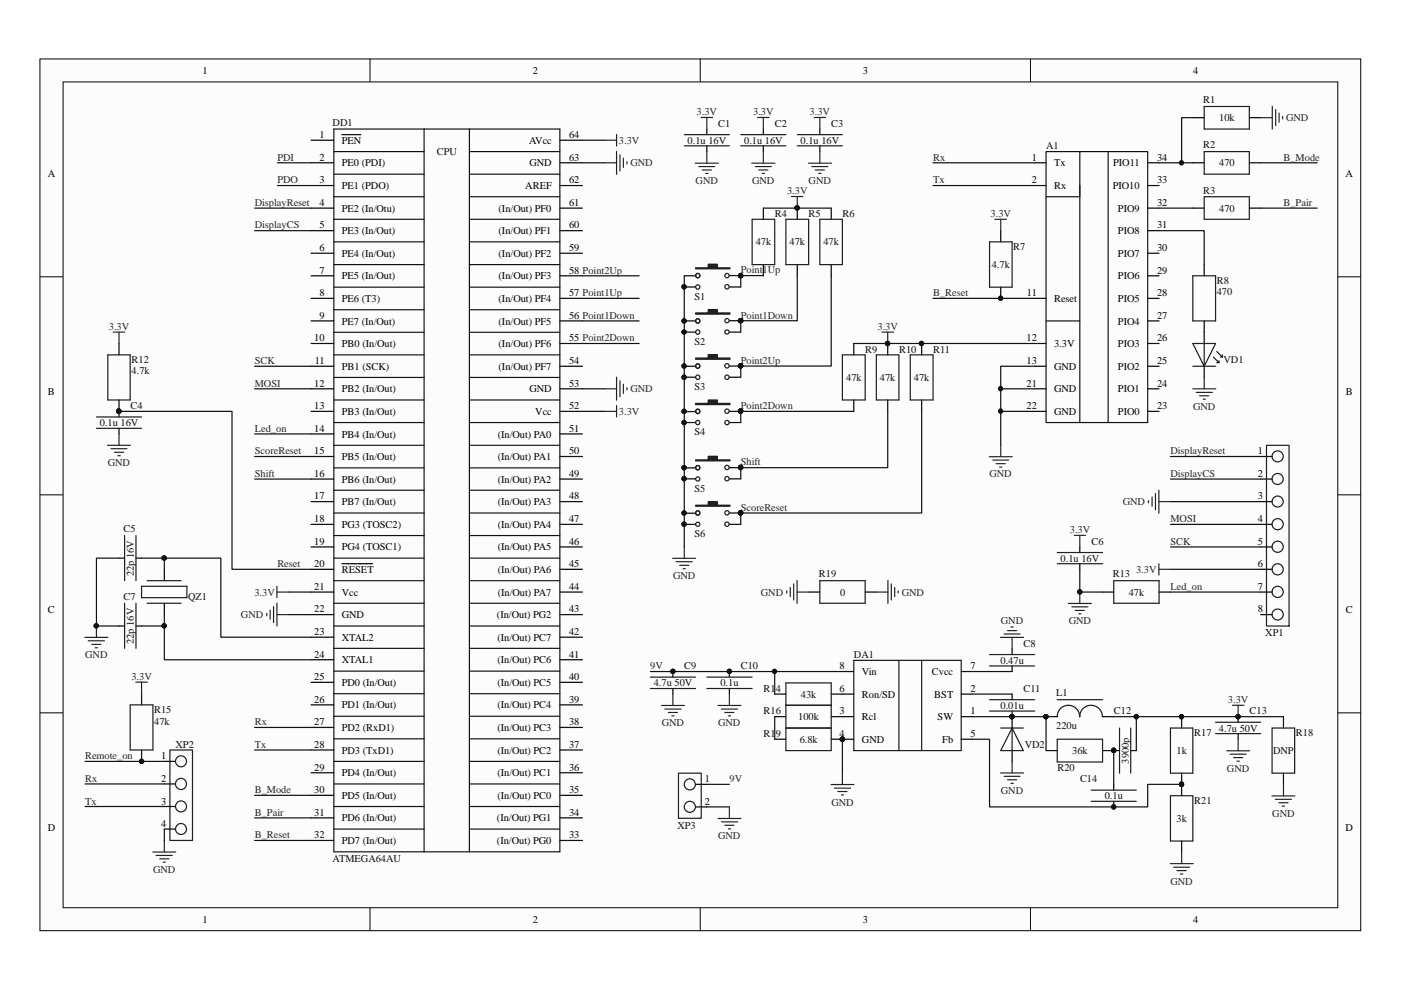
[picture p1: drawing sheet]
<svg xmlns="http://www.w3.org/2000/svg" width="297mm" height="210mm" viewBox="0 0 297 210" stroke-linecap="round" stroke-linejoin="round" font-family="sans-serif">
<path d="M8.5 12.5h280v184.8h-280z" fill="#fcfcfc"/>
<path d="M8.5 12.5h280v184.8h-280z" fill="none" stroke="#000" stroke-width=".21"/>
<path d="M13.4 17.4h270.2v175.1h-270.2z" fill="#fcfcfc"/>
<g fill="none" stroke="#000" stroke-width=".21">
<path d="M13.4 17.4h270.2v175.1h-270.2zM78.4 12.5v4.8M148.5 12.5v4.8M218.5 12.5v4.8M8.5 58.7h4.8M283.6 58.7h4.9M8.5 104.9h4.8M283.6 104.9h4.9M8.5 151.1h4.8M283.6 151.1h4.9M78.4 192.5v4.9M148.5 192.5v4.9"/>
<path d="M218.5 192.5v4.9"/>
</g>
<g fill="none" stroke="#000" stroke-width=".25">
<path d="M66 34.5h4.8M66 39.3h4.8M66 29.7h4.8M72.5 28.5h4M118.7 34.5h4.8M118.7 39.3h4.8M118.7 29.7h4.8M149.9 27.4v1.1M149.9 30.9v1.2M161.8 27.4v1.1M161.8 30.9v1.2M173.8 27.4v1.1"/>
<path d="M173.8 30.9v1.2M219.4 34.5h2.4M219.4 39.3h2.4M243.3 34.5h2.4M243.3 39.3h2.4M252.9 34.5h2.4M252.9 24.9h2.4M264.9 34.5h2.4M264.9 24.9h2.4M66 48.9h4.8M66 58.5h4.8M66 44.1h4.8"/>
<path d="M66 53.7h4.8M118.7 48.9h4.8M118.7 58.5h4.8M118.7 44.1h4.8M118.7 53.7h4.8M145.1 58.5h2.4M154.6 58.4h2.5M161.8 44.1v2.4M161.8 56.1v2.4M169 44.1v2.4M169 56.1v2.4M176.2 44.1v2.4"/>
<path d="M176.2 56.1v2.4M212.2 48.9v2.4M243.3 48.9h2.4M243.3 58.5h2.4M243.3 44.1h2.4M243.3 53.7h2.4M252.9 44.1h2.4M255.3 56.1v2.4M264.9 44.1h2.4M25.2 72.8v2.4M66 77.7h4.8M66 63.3h4.8"/>
<path d="M66 72.8h4.8M66 68h4.8M118.7 77.7h4.8M118.7 63.3h4.8M118.7 72.8h4.8M118.7 68h4.8M145.1 77.7h2.4M145.1 68h2.4M145.1 60.8h2.4M145.1 70.4h2.4M145.1 80h2.4M154.6 60.8h2.5"/>
<path d="M154.6 68h2.5M154.6 70.4h2.5M154.6 77.6h2.5M154.6 80h2.5M181 72.8v2.4M188.2 72.8v2.4M195.4 72.8v2.4M212.2 60.9v2.4M219.4 77.7h2.4M219.4 63.3h2.4M219.4 72.8h2.4M243.3 77.7h2.4"/>
<path d="M243.3 63.3h2.4M243.3 72.8h2.4M243.3 68h2.4M255.3 68v4.8M255.3 77.7v2.3M25.2 84.8v3.6M25.2 90.8v1.2M66 92h4.8M66 96.8h4.8M66 87.2h4.8M66 82.4h4.8M118.7 92h4.8"/>
<path d="M118.7 96.8h4.8M118.7 87.2h4.8M118.7 82.4h4.8M145.1 87.3h2.4M145.1 89.6h2.4M145.1 99.2h2.4M154.6 87.2h2.5M154.6 89.6h2.5M154.6 99.2h2.5M181 84.8v2.4M188.2 84.8v2.4M195.4 84.8v2.4"/>
<path d="M219.4 87.2h2.4M219.4 82.4h2.4M243.3 87.2h2.4M243.3 82.4h2.4M267.3 96.8h2.4M25.2 118.3h1.2M28.8 118.3h1.2M66 116h4.8M66 106.4h4.8M66 101.6h4.8M66 111.2h4.8M72.5 119.5h6.5"/>
<path d="M118.7 116h4.8M118.7 106.4h4.8M118.7 101.6h4.8M118.7 111.2h4.8M145.1 111.2h2.4M145.1 101.5h2.4M145.1 108.8h2.4M154.6 111.2h2.5M154.6 101.5h2.5M154.6 108.8h2.5M228.9 116v1.2M228.9 119.5v1.2"/>
<path d="M267.3 116h2.4M267.3 106.4h2.4M267.3 101.6h2.4M267.3 111.2h2.4M25.2 132.7h1.2M28.8 132.7h1.2M34.8 120.7v2.4M34.8 127.9v2.4M66 135.1h4.8M66 130.3h4.8M66 120.7h4.8M66 125.5h4.8"/>
<path d="M66 139.9h4.8M118.7 135.1h4.8M118.7 130.3h4.8M118.7 120.7h4.8M118.7 125.5h4.8M118.7 139.9h4.8M171.4 125.5h2.4M183.4 125.5h2.4M214.6 137.6v1.2M233.8 125.5h2.3M245.7 125.5h2.5M267.3 130.3h2.4"/>
<path d="M267.3 120.7h2.4M267.3 125.5h2.4M30 147.1v2.4M30 159v2.4M66 159h4.8M66 149.5h4.8M66 144.7h4.8M66 154.2h4.8M118.7 159h4.8M118.7 149.5h4.8M118.7 144.7h4.8M118.7 154.2h4.8"/>
<path d="M142.7 142.4v1.2M142.7 146v1.2M154.6 142.4v1.2M154.6 146v1.2M164.3 151.9h2.3M164.3 156.7h2.3M164.3 147.2h2.3M176.2 151.9h4.8M176.2 156.7h4.8M176.2 147.2h4.8M178.6 142.4h2.4M203.8 151.9h2.4"/>
<path d="M203.8 156.7h2.4M203.8 142.4h2.4M203.8 147.2h2.4M214.6 141.2v1.2M214.6 147.2v1.2M214.6 150.8v3.6M214.6 159v2.4M221.8 151.9h2.4M221.8 159.1h2.4M233.8 151.9h2.3M233.8 159.1h3.6M239.7 159.1h1.2"/>
<path d="M250.5 151.9v2.5M262.5 151.9v1.2M262.5 155.5v1.2M272.1 151.9v2.5M34.8 161.4h2.4M34.8 166.2h2.4M34.8 171h2.4M34.8 175.8h2.4M66 178.2h4.8M66 173.4h4.8M66 163.8h4.8M66 168.6h4.8"/>
<path d="M118.7 178.2h4.8M118.7 173.4h4.8M118.7 163.8h4.8M118.7 168.6h4.8M147.5 166.3h2.4M147.5 171.1h2.4M236.1 166.3v1.2M236.1 169.9v1.2M250.5 163.9v4.8M250.5 178.3v2.4M272.1 163.9v2.4"/>
</g>
<g fill="none" stroke="#151515" stroke-width=".25">
<path d="M70.8 27.4h47.9v153.2h-47.9zM70.8 36.9h19.1M70.8 32.1h19.1M89.9 27.4v153.2M99.5 27.4v153.2M99.5 36.9h19.2M99.5 32.1h19.2M221.8 32.1h21.5v57.5h-21.5zM228.9 32.1v9.6h-7.1M228.9 39.3v50.3M234.9 32.1v57.5M70.8 56.1h19.1"/>
<path d="M70.8 46.5h19.1M70.8 41.7h19.1M70.8 51.3h19.1M99.5 56.1h19.2M99.5 46.5h19.2M99.5 41.7h19.2M99.5 51.3h19.2M70.8 75.2h19.1M70.8 70.5h19.1M70.8 65.7h19.1M70.8 60.9h19.1M99.5 75.2h19.2"/>
<path d="M99.5 70.5h19.2M99.5 65.7h19.2M99.5 60.9h19.2M221.8 68h7.1M70.8 99.2h19.1M70.8 94.4h19.1M70.8 89.6h19.1M70.8 84.8h19.1M70.8 80h19.1M99.5 99.2h19.2M99.5 94.4h19.2M99.5 89.6h19.2"/>
<path d="M99.5 84.8h19.2M99.5 80h19.2M70.8 118.3h19.1M70.8 113.6h19.1M70.8 103.9h19.1M70.8 108.8h19.1M99.5 118.3h19.2M99.5 113.6h19.2M99.5 103.9h19.2M99.5 108.8h19.2M70.8 132.7h19.1M70.8 137.5h19.1"/>
<path d="M70.8 127.9h19.1M70.8 123.1h19.1M99.5 132.7h19.2M99.5 137.5h19.2M99.5 127.9h19.2M99.5 123.1h19.2M70.8 156.6h19.1M70.8 147.1h19.1M70.8 151.9h19.1M70.8 142.3h19.1M99.5 156.6h19.2M99.5 147.1h19.2"/>
<path d="M99.5 151.9h19.2M99.5 142.3h19.2M70.8 175.8h19.1M70.8 171h19.1M70.8 161.4h19.1M70.8 166.2h19.1M99.5 175.8h19.2M99.5 171h19.2M99.5 161.4h19.2M99.5 166.2h19.2"/>
</g>
<g fill="none" stroke="#0e0e0e" stroke-width=".25">
<path d="M58.8 34.5h7.2M58.8 39.3h7.2M123.5 34.5h4.8M123.5 29.7h4.8M197.8 34.5h21.6M197.8 39.3h21.6M245.7 34.5h7.2M252.9 24.9h-2.4v9.6M267.3 34.5h12M54 44.1h12M54 48.9h12M123.5 58.5h12"/>
<path d="M145.1 58.5v57.5M161.8 58.5l-4.7-.1v2.4M161.8 44.1h14.4M169 58.5v9.5h-11.9v2.4M176.2 58.5v19.1h-19.1v2.4M245.7 48.9h9.6v7.2M245.7 44.1h7.2M267.3 44.1h12M54 77.7h12M123.5 63.3h12M123.5 72.8h12M123.5 68h12"/>
<path d="M181 72.8h38.4M197.8 63.3h21.6M219.4 77.7h-7.2v16.7M25.2 87.2h24v33.5h16.8M54 82.4h12M54 96.8h12M54 92h12M123.5 82.4h4.8M123.5 87.2h4.8M181 87.2h-23.9v2.4M188.2 87.2v12h-31.1v2.3M195.4 87.2v21.6h-38.3v2.4"/>
<path d="M212.2 82.4h7.2M212.2 87.2h7.2M248.2 96.8h19.1M25.2 118.3h-4.8v14.4h4.8M30 118.3h4.8M34.8 118.3h12v16.8h19.2M34.8 118.3v2.4M54 101.6h12M248.2 101.6h19.1M248.2 106.4h19.1M248.2 111.2h19.1M248.2 116h19.1"/>
<path d="M34.8 130.3v2.4h-4.8M34.8 132.7v7.2h31.2M61.2 125.5h4.8M61.2 130.3h4.8M228.9 120.7v4.8h4.9M248.2 125.5h19.1M248.2 120.7h19.1M54 154.2h12M54 159h12M137.9 142.4h40.7M164.3 142.4v4.8M164.3 151.9v4.8"/>
<path d="M178.6 156.7v7.2M206.2 151.9h15.6v7.2M206.2 156.7h3.6v14.4h33.5v-4.8h7.2M206.2 142.4h8.4M206.2 147.2h8.4M236.1 151.9h4.8v7.2M236.1 159.1v7.2M240.9 151.9h31.2M18 171h16.8M18 166.2h16.8M18 161.4h16.8M34.8 175.8v2.4"/>
<path d="M54 178.2h12M54 168.6h12M54 173.4h12M149.9 166.3h4.7M149.9 171.1h4.7"/>
</g>
<g fill="none" stroke="#262626" stroke-width=".25">
<path d="M128.3 34.5h2.4M128.3 29.7h2.4M130.7 28.5v2.5M130.7 32.1v4.9M131.4 32.8v3.5M132.2 33.5v2M132.9 34.3v.5M147.4 34.6h4.9M148.2 35.3h3.4M148.6 24.9h2.5M148.9 36h1.9M149.6 36.8h.5"/>
<path d="M149.9 24.9v2.5M149.9 32.1v2.5M159.4 34.6h4.9M160.1 35.3h3.4M160.6 24.9h2.5M160.9 36h1.9M161.6 36.8h.5M161.8 24.9v2.5M161.8 32.1v2.5M171.4 34.6h4.9M172.1 35.3h3.4M172.6 24.9h2.4"/>
<path d="M172.8 36h2M173.6 36.8h.5M173.8 24.9v2.5M173.8 32.1v2.5M267.3 24.9h2.4M269.7 22.5v4.9M270.5 23.3v3.3M271.2 24v1.9M271.9 24.7v.5M167.8 41.7h2.4M169 41.7v2.4M210.9 46.5h2.5"/>
<path d="M212.2 46.5v2.4M24 70.4h2.5M25.2 70.4v2.4M130.7 80v4.9M187 70.4h2.4M188.2 70.4v2.4M22.8 94.4h4.8M23.5 95.1h3.4M24.3 95.9h1.9M25 96.6h.5M25.2 92v2.4M128.3 82.4h2.4"/>
<path d="M128.3 87.2h2.4M130.7 86v2.4M131.4 80.7v3.4M132.2 81.5v1.9M132.9 82.2v.5M209.8 96.8h4.8M210.5 97.6h3.4M211.2 98.3h1.9M211.9 99h.5M212.2 94.4v2.4M252.9 82.4h4.9M253.6 83.2h3.4"/>
<path d="M254.3 83.9h2M255.1 84.6h.5M255.3 80v2.4M142.6 118.4h4.9M143.3 119.1h3.5M144.1 119.9h1.9M145.1 116v2.4M227.8 113.5h2.4M228.9 113.5v2.5M243.5 106.1v.5M244.3 105.4v1.9M245 104.7v3.4"/>
<path d="M245.7 103.9v4.9M245.7 119.5v2.4M245.7 106.4h2.5M18 135.1h4.9M18.7 135.9h3.4M19.5 136.6h1.9M20.2 137.3h.5M20.4 132.7v2.4M56.6 130.1v.5M57.3 129.3v2M58 128.6v3.4M58.7 124.3v2.4"/>
<path d="M58.7 127.9v4.8M58.7 130.3h2.5M58.7 125.5h2.5M144.8 120.6h.5M166.8 125.3v.4M167.6 124.6v1.9M168.3 123.8v3.4M169 125.5h2.4M169 123.1v4.8M185.8 125.5h2.5M188.3 123.1v4.8M189 123.8v3.4"/>
<path d="M189.7 124.6v1.9M190.4 125.3v.4M212.1 135.1h4.9M212.9 134.4h3.4M213.6 133.7h2M214.3 132.9h.5M214.6 135.1v2.5M226.5 127.9h4.9M227.2 128.7h3.5M228 129.4h1.9M228.7 130.1h.5M228.9 125.5v2.4"/>
<path d="M245.7 120.7h2.5M28.8 144.6h2.4M30 144.6v2.5M140.3 149.6h4.8M141 150.3h3.4M141.7 151.1h1.9M142.5 151.8h.4M142.7 147.2v2.4M152.2 149.6h4.9M153 150.3h3.4M153.7 151.1h1.9M154.4 151.8h.5"/>
<path d="M154.6 147.2v2.4M260.1 159.2h4.9M260.8 159.9h3.4M261.3 149.5h2.4M262.5 149.5v2.4M262.5 156.7v2.5M34.8 178.2v2.5M152.2 173.5h4.9M153 174.3h3.4M153.7 175h1.9M154.4 175.7h.5M154.6 171.1v2.4"/>
<path d="M176.2 166.3h4.9M176.9 167.1h3.4M177.6 167.8h2M178.4 168.5h.5M178.6 163.9v2.4M212.1 163.9h4.9M212.9 164.6h3.4M213.6 165.3h2M214.3 166.1h.5M214.6 161.4v2.5M261.5 160.6h2M262.3 161.4h.5"/>
<path d="M269.7 168.8h4.8M270.4 169.5h3.4M271.1 170.2h2M271.9 170.9h.4M272.1 166.3v2.5M32.4 180.7h4.9M33.1 181.4h3.4M33.9 182.1h1.9M34.6 182.8h.5M248.1 183.1h4.9M248.8 183.9h3.4M249.6 184.6h1.9"/>
<path d="M250.3 185.3h.5M250.5 180.7v2.4"/>
</g>
<g fill="#0e0e0e" stroke="#0e0e0e" stroke-width=".21">
<circle cx="25.2" cy="87.2" r=".46"/>
<circle cx="34.8" cy="132.7" r=".46"/>
<circle cx="20.4" cy="132.7" r=".46"/>
<circle cx="212.1" cy="63.2" r=".45"/>
<circle cx="212.1" cy="82.4" r=".46"/>
<circle cx="212.1" cy="87.2" r=".46"/>
<circle cx="250.5" cy="34.5" r=".46"/>
<circle cx="178.6" cy="156.7" r=".46"/>
<circle cx="142.7" cy="142.3" r=".46"/>
<circle cx="164.2" cy="142.3" r=".46"/>
<circle cx="154.6" cy="142.3" r=".46"/>
<circle cx="262.5" cy="151.9" r=".46"/>
<circle cx="214.5" cy="151.9" r=".46"/>
<circle cx="221.7" cy="151.9" r=".46"/>
<circle cx="236.1" cy="159.1" r=".46"/>
<circle cx="240.9" cy="151.9" r=".46"/>
<circle cx="236.1" cy="171.1" r=".46"/>
<circle cx="250.5" cy="166.3" r=".46"/>
<circle cx="250.5" cy="151.9" r=".46"/>
<circle cx="157" cy="58.4" r=".46"/>
<circle cx="145" cy="60.8" r=".46"/>
<circle cx="145" cy="68" r=".46"/>
<circle cx="157" cy="68" r=".46"/>
<circle cx="145" cy="70.4" r=".46"/>
<circle cx="145" cy="77.6" r=".46"/>
<circle cx="157" cy="77.6" r=".46"/>
<circle cx="145" cy="80" r=".46"/>
<circle cx="145" cy="87.2" r=".46"/>
<circle cx="157" cy="87.2" r=".46"/>
<circle cx="145" cy="89.6" r=".46"/>
<circle cx="145" cy="99.2" r=".46"/>
<circle cx="157" cy="99.1" r=".46"/>
<circle cx="145" cy="101.5" r=".46"/>
<circle cx="145" cy="108.8" r=".46"/>
<circle cx="157" cy="108.7" r=".46"/>
<circle cx="145" cy="111.1" r=".46"/>
<circle cx="169" cy="44.1" r=".46"/>
<circle cx="188.2" cy="72.8" r=".46"/>
<circle cx="195.4" cy="72.8" r=".46"/>
<circle cx="228.9" cy="125.5" r=".46"/>
<circle cx="34.8" cy="118.3" r=".46"/>
<circle cx="30" cy="161.4" r=".46"/>
</g>
<g fill="none" stroke="#1c1c1c" stroke-width=".25">
<path d="M145.1 30.9h9.5M145.1 28.5h9.5M157.1 30.9h9.5M157.1 28.5h9.5M169 30.9h9.6M169 28.5h9.6M255.3 22.6h9.6v4.8h-9.6zM255.3 32.1h9.6v4.8h-9.6zM159.5 46.5h4.8v9.6h-4.8zM166.6 46.5h4.8v9.6h-4.8zM173.8 46.5h4.8v9.6h-4.8zM209.8 51.3h4.8v9.6h-4.8z"/>
<path d="M252.9 58.5h4.8v9.5h-4.8zM255.3 41.7h9.6v4.8h-9.6zM22.9 75.2h4.7v9.6h-4.7zM178.6 75.2h4.8v9.6h-4.8zM185.8 75.2h4.8v9.6h-4.8zM193 75.2h4.8v9.6h-4.8zM252.9 77.7h4.8M252.9 72.8h4.8l-2.4 4.9zM255.3 72.8v4.9M257.3 75.7l1.1 1.2M258 76.9h.4M258 74.5l1.2 1.2"/>
<path d="M258.4 76.5v.4M258.7 75.7h.5M259.2 75.2v.5M20.4 90.8h9.6M20.4 88.4h9.6M268.5 94.4h4.8v38.3h-4.8zM269.7 96.7a1.19 1.19 0 0 1 1.8-1 1.19 1.19 0 0 1 0 2.1 1.19 1.19 0 0 1-1.8-1M26.4 113.6v9.5M28.8 113.6v9.5M224.2 119.5h9.6M224.2 117.2h9.6M269.7 101.5a1.19 1.19 0 0 1 1.8-1 1.19 1.19 0 0 1 0 2.1 1.19 1.19 0 0 1-1.8-1"/>
<path d="M269.7 106.3a1.19 1.19 0 0 1 1.8-1 1.19 1.19 0 0 1 0 2.1 1.19 1.19 0 0 1-1.8-1M269.7 111.1a1.19 1.19 0 0 1 1.8-1 1.19 1.19 0 0 1 0 2 1.19 1.19 0 0 1-1.8-.9M269.7 115.8a1.19 1.19 0 0 1 1.8-.9 1.19 1.19 0 0 1 0 2 1.19 1.19 0 0 1-1.8-.9M26.4 127.9v9.6M28.8 127.9v9.6M30 124.3h9.6v2.4h-9.6zM31.2 127.9h7.2M31.2 123.1h7.2M173.8 123.1h9.6v4.8h-9.6zM209.8 138.8h9.6M236.1 123.1h9.6v4.8h-9.6zM269.7 120.7a1.19 1.19 0 0 1 1.8-1 1.19 1.19 0 0 1 0 2 1.19 1.19 0 0 1-1.8-1"/>
<path d="M269.7 125.4a1.19 1.19 0 0 1 1.8-.9 1.19 1.19 0 0 1 0 2 1.19 1.19 0 0 1-1.8-1M269.7 130.2a1.19 1.19 0 0 1 1.8-.9 1.19 1.19 0 0 1 0 2 1.19 1.19 0 0 1-1.8-1M27.6 149.5h4.8v9.5h-4.8zM36 159h4.8v19.2h-4.8zM137.9 146h9.6M137.9 143.6h9.6M149.9 146h9.6M149.9 143.6h9.6M166.6 144.8h9.6v14.3h-9.6zM166.6 149.5h9.6M166.6 154.4h9.6M181 140h22.8v19.1h-22.8z"/>
<path d="M190.6 140v19.1M195.4 140v19.1M209.8 150.8h9.6M209.8 148.4h9.6M209.8 141.2h9.6M212.2 154.4h4.8M214.6 154.4v4.7M214.6 154.4l2.4 4.7h-4.8zM224.2 151.9v.1a2.37 2.37 0 0 1 2.3-2.5 2.37 2.37 0 0 1 2.4 2.5v-.1M224.2 148.4h9.6M224.2 156.7h9.6v4.9h-9.6zM228.9 151.9v.1a2.39 2.39 0 0 1 2.4-2.5 2.39 2.39 0 0 1 2.4 2.5v-.1"/>
<path d="M237.4 154.4v9.5M239.7 154.4v9.5M248.2 154.4h4.7v9.5h-4.7zM257.7 155.5h9.6M257.7 153.1h9.6M269.7 154.4h4.8v9.5h-4.8zM37.2 161.3a1.16 1.16 0 0 1 1.8-.9 1.16 1.16 0 0 1 0 2 1.16 1.16 0 0 1-1.8-1M37.2 166.1a1.17 1.17 0 0 1 1.8-.9 1.17 1.17 0 0 1 0 2 1.17 1.17 0 0 1-1.8-.9M37.2 171a1.16 1.16 0 0 1 1.8-1 1.16 1.16 0 0 1 0 2 1.16 1.16 0 0 1-1.8-1M37.2 175.7a1.16 1.16 0 0 1 1.8-.9 1.16 1.16 0 0 1 0 2 1.16 1.16 0 0 1-1.8-1M143.8 163.9h4.9v9.6h-4.9zM147.4 166.3a1.18 1.18 0 0 0-1.7-.9 1.18 1.18 0 0 0-.2 1.9 1.18 1.18 0 0 0 1.9-.6v-.4"/>
<path d="M147.4 171a1.19 1.19 0 0 0-1.7-.9 1.19 1.19 0 0 0 0 2 1.19 1.19 0 0 0 1.7-1M231.4 169.9h9.5M231.4 167.5h9.5M248.2 168.7h4.7v9.6h-4.7z"/>
<circle cx="147.9" cy="58.4" r=".46"/>
<circle cx="154.1" cy="58.4" r=".46"/>
<circle cx="147.9" cy="70.4" r=".46"/>
<circle cx="147.9" cy="68" r=".46"/>
<circle cx="147.9" cy="80" r=".46"/>
<circle cx="147.9" cy="77.6" r=".46"/>
<circle cx="147.9" cy="60.8" r=".46"/>
<circle cx="154.1" cy="80" r=".46"/>
<circle cx="154.1" cy="77.6" r=".46"/>
<circle cx="154.1" cy="60.8" r=".46"/>
<circle cx="154.1" cy="70.4" r=".46"/>
<circle cx="154.1" cy="68" r=".46"/>
<circle cx="147.9" cy="89.6" r=".46"/>
<circle cx="147.9" cy="99.2" r=".46"/>
<circle cx="147.9" cy="87.2" r=".46"/>
<circle cx="154.1" cy="87.2" r=".46"/>
<circle cx="154.1" cy="89.6" r=".46"/>
<circle cx="154.1" cy="99.1" r=".46"/>
<circle cx="147.9" cy="108.8" r=".46"/>
<circle cx="147.9" cy="101.6" r=".45"/>
<circle cx="147.9" cy="111.2" r=".45"/>
<circle cx="154.1" cy="101.5" r=".46"/>
<circle cx="154.1" cy="111.1" r=".46"/>
<circle cx="154.1" cy="108.7" r=".46"/>
</g>
<g fill="#1c1c1c" stroke="#1c1c1c" stroke-width=".25">
<path d="M147.5 56.8h2.7v-.8h1.9v.8h2.7v.2h-7.3z" fill-rule="evenodd"/>
<path d="M147.5 66.4h2.7v-.8h1.9v.8h2.7v.2h-7.3z" fill-rule="evenodd"/>
<path d="M147.5 75.9h2.7v-.7h1.9v.7h2.7v.3h-7.3z" fill-rule="evenodd"/>
<path d="M147.5 85.5h2.7v-.7h1.9v.7h2.7v.3h-7.3z" fill-rule="evenodd"/>
<path d="M147.5 97.5h2.7v-.8h1.9v.8h2.7v.2h-7.3z" fill-rule="evenodd"/>
<path d="M147.5 107.1h2.7v-.7h1.9v.7h2.7v.2h-7.3z" fill-rule="evenodd"/>
</g>
<g font-size="2.2">
<text x="42.9" y="15.7">1</text>
<text x="112.9" y="15.7">2</text>
<text x="183" y="15.7">3</text>
<text x="252.9" y="15.7">4</text>
<text x="67.7" y="29.3">1</text>
<text x="120.6" y="29.3">64</text>
<text x="67.7" y="34.1">2</text>
<text x="72.5" y="35.3">PE0 (PDI)</text>
<text x="72.5" y="30.5">PEN</text>
<text x="112.2" y="30.5">AVcc</text>
<text x="112.3" y="35.3">GND</text>
<text x="120.6" y="34.1">63</text>
<text x="218.7" y="34.1">1</text>
<text x="223.5" y="35.3">Tx</text>
<text x="236" y="35.3">PIO11</text>
<text x="245.3" y="34.1">34</text>
<text x="10.1" y="37.6">A</text>
<text x="67.7" y="38.9">3</text>
<text x="72.5" y="40.1">PE1 (PDO)</text>
<text x="111.4" y="40.1">AREF</text>
<text x="120.6" y="38.9">62</text>
<text x="218.7" y="38.9">2</text>
<text x="223.5" y="40.1">Rx</text>
<text x="235.9" y="40.1">PIO10</text>
<text x="245.3" y="38.9">33</text>
<text x="285.3" y="37.6">A</text>
<text x="67.7" y="43.7">4</text>
<text x="72.5" y="44.9">PE2 (In/Otu)</text>
<text x="105.7" y="44.9">(In/Out) PF0</text>
<text x="120.6" y="43.7">61</text>
<text x="237" y="44.9">PIO9</text>
<text x="245.3" y="43.7">32</text>
<text x="67.7" y="48.4">5</text>
<text x="67.7" y="53.2">6</text>
<text x="72.5" y="49.7">PE3 (In/Out)</text>
<text x="105.7" y="49.7">(In/Out) PF1</text>
<text x="120.6" y="48.4">60</text>
<text x="120.6" y="53.2">59</text>
<text x="237" y="49.7">PIO8</text>
<text x="245.3" y="53.2">30</text>
<text x="245.3" y="48.4">31</text>
<text x="67.7" y="58">7</text>
<text x="72.5" y="59.2">PE5 (In/Out)</text>
<text x="72.5" y="54.5">PE4 (In/Out)</text>
<text x="105.7" y="59.2">(In/Out) PF3</text>
<text x="105.7" y="54.5">(In/Out) PF2</text>
<text x="120.6" y="58">58 Point2Up</text>
<text x="237" y="59.2">PIO6</text>
<text x="237" y="54.5">PIO7</text>
<text x="245.3" y="58">29</text>
<text x="67.7" y="62.8">8</text>
<text x="72.5" y="64">PE6 (T3)</text>
<text x="105.7" y="64">(In/Out) PF4</text>
<text x="120.6" y="62.8">57 Point1Up</text>
<text x="217.7" y="62.8">11</text>
<text x="223.5" y="64">Reset</text>
<text x="237" y="64">PIO5</text>
<text x="245.3" y="62.8">28</text>
<text x="67.7" y="67.6">9</text>
<text x="72.5" y="68.8">PE7 (In/Out)</text>
<text x="105.7" y="68.8">(In/Out) PF5</text>
<text x="120.6" y="67.6">56 Point1Down</text>
<text x="237" y="68.8">PIO4</text>
<text x="245.3" y="67.6">27</text>
<text x="66.6" y="72.4">10</text>
<text x="66.7" y="77.2">11</text>
<text x="72.5" y="73.6">PB0 (In/Out)</text>
<text x="105.7" y="73.6">(In/Out) PF6</text>
<text x="120.6" y="77.2">54</text>
<text x="120.6" y="72.4">55 Point2Down</text>
<text x="217.6" y="72.4">12</text>
<text x="217.6" y="77.2">13</text>
<text x="223.5" y="73.6">3.3V</text>
<text x="237" y="73.6">PIO3</text>
<text x="245.3" y="77.2">25</text>
<text x="245.3" y="72.4">26</text>
<text x="10.2" y="83.8">B</text>
<text x="66.6" y="82">12</text>
<text x="72.5" y="78.4">PB1 (SCK)</text>
<text x="72.5" y="83.2">PB2 (In/Out)</text>
<text x="105.7" y="78.4">(In/Out) PF7</text>
<text x="112.3" y="83.2">GND</text>
<text x="120.6" y="82">53</text>
<text x="217.6" y="82">21</text>
<text x="223.5" y="78.4">GND</text>
<text x="223.5" y="83.2">GND</text>
<text x="237" y="83.2">PIO1</text>
<text x="237" y="78.4">PIO2</text>
<text x="245.3" y="82">24</text>
<text x="285.3" y="83.8">B</text>
<text x="66.6" y="86.8">13</text>
<text x="72.5" y="88">PB3 (In/Out)</text>
<text x="113.5" y="88">Vcc</text>
<text x="120.6" y="86.8">52</text>
<text x="217.6" y="86.8">22</text>
<text x="223.5" y="88">GND</text>
<text x="237" y="88">PIO0</text>
<text x="245.3" y="86.8">23</text>
<text x="66.6" y="91.5">14</text>
<text x="72.5" y="92.8">PB4 (In/Out)</text>
<text x="105.5" y="92.8">(In/Out) PA0</text>
<text x="120.6" y="91.5">51</text>
<text x="66.6" y="101.1">16</text>
<text x="66.6" y="96.3">15</text>
<text x="72.5" y="97.6">PB5 (In/Out)</text>
<text x="105.5" y="97.6">(In/Out) PA1</text>
<text x="120.6" y="101.1">49</text>
<text x="120.6" y="96.3">50</text>
<text x="266.7" y="96.3">1</text>
<text x="266.7" y="101.1">2</text>
<text x="66.6" y="105.9">17</text>
<text x="72.5" y="107.1">PB7 (In/Out)</text>
<text x="72.5" y="102.3">PB6 (In/Out)</text>
<text x="105.5" y="107.1">(In/Out) PA3</text>
<text x="105.5" y="102.3">(In/Out) PA2</text>
<text x="120.6" y="105.9">48</text>
<text x="266.7" y="105.9">3</text>
<text x="66.6" y="110.7">18</text>
<text x="72.5" y="111.9">PG3 (TOSC2)</text>
<text x="105.5" y="111.9">(In/Out) PA4</text>
<text x="120.6" y="110.7">47</text>
<text x="266.7" y="110.7">4</text>
<text x="66.6" y="115.5">19</text>
<text x="72.5" y="116.7">PG4 (TOSC1)</text>
<text x="105.5" y="116.7">(In/Out) PA5</text>
<text x="120.6" y="115.5">46</text>
<text x="266.7" y="115.5">5</text>
<text x="66.6" y="120.3">20</text>
<text x="66.6" y="125.1">21</text>
<text x="72.5" y="121.5">RESET</text>
<text x="105.5" y="121.5">(In/Out) PA6</text>
<text x="120.6" y="120.3">45</text>
<text x="120.6" y="125.1">44</text>
<text x="266.7" y="120.3">6</text>
<text x="266.7" y="125.1">7</text>
<text x="10.2" y="130">C</text>
<text x="66.6" y="129.9">22</text>
<text x="72.5" y="131.1">GND</text>
<text x="72.5" y="126.3">Vcc</text>
<text x="105.4" y="131.1">(In/Out) PG2</text>
<text x="105.5" y="126.3">(In/Out) PA7</text>
<text x="120.6" y="129.9">43</text>
<text x="266.7" y="129.9">8</text>
<text x="285.3" y="130">C</text>
<text x="66.6" y="134.6">23</text>
<text x="72.5" y="135.9">XTAL2</text>
<text x="105.5" y="135.9">(In/Out) PC7</text>
<text x="120.6" y="134.6">42</text>
<text x="66.6" y="139.4">24</text>
<text x="72.5" y="140.6">XTAL1</text>
<text x="105.5" y="140.6">(In/Out) PC6</text>
<text x="120.6" y="139.4">41</text>
<text x="178" y="141.9">8</text>
<text x="182.8" y="143.1">Vin</text>
<text x="197.6" y="143.1">Cvcc</text>
<text x="205.7" y="141.9">7</text>
<text x="66.6" y="149">26</text>
<text x="66.6" y="144.2">25</text>
<text x="72.5" y="145.4">PD0 (In/Out)</text>
<text x="105.5" y="145.4">(In/Out) PC5</text>
<text x="120.6" y="149">39</text>
<text x="120.6" y="144.2">40</text>
<text x="178" y="146.7">6</text>
<text x="182.8" y="147.9">Ron/SD</text>
<text x="198.1" y="147.9">BST</text>
<text x="205.7" y="146.7">2</text>
<text x="66.6" y="153.8">27</text>
<text x="72.5" y="150.2">PD1 (In/Out)</text>
<text x="72.5" y="155">PD2 (RxD1)</text>
<text x="105.5" y="150.2">(In/Out) PC4</text>
<text x="105.5" y="155">(In/Out) PC3</text>
<text x="120.6" y="153.8">38</text>
<text x="178" y="151.5">3</text>
<text x="182.8" y="152.7">Rcl</text>
<text x="198.8" y="152.7">SW</text>
<text x="205.7" y="151.5">1</text>
<text x="34.2" y="161">1</text>
<text x="66.6" y="158.6">28</text>
<text x="72.5" y="159.8">PD3 (TxD1)</text>
<text x="105.5" y="159.8">(In/Out) PC2</text>
<text x="120.6" y="158.6">37</text>
<text x="178" y="156.3">4</text>
<text x="182.8" y="157.5">GND</text>
<text x="199.8" y="157.5">Fb</text>
<text x="205.7" y="156.3">5</text>
<text x="34.2" y="165.7">2</text>
<text x="66.6" y="163.4">29</text>
<text x="72.5" y="164.6">PD4 (In/Out)</text>
<text x="105.5" y="164.6">(In/Out) PC1</text>
<text x="120.6" y="163.4">36</text>
<text x="149.4" y="165.9">1</text>
<text x="34.2" y="170.6">3</text>
<text x="66.6" y="172.9">31</text>
<text x="66.6" y="168.2">30</text>
<text x="72.5" y="169.4">PD5 (In/Out)</text>
<text x="105.5" y="169.4">(In/Out) PC0</text>
<text x="120.6" y="172.9">34</text>
<text x="120.6" y="168.2">35</text>
<text x="149.4" y="170.7">2</text>
<text x="10.1" y="176.2">D</text>
<text x="34.2" y="175.4">4</text>
<text x="66.6" y="177.7">32</text>
<text x="72.5" y="179">PD7 (In/Out)</text>
<text x="72.5" y="174.2">PD6 (In/Out)</text>
<text x="105.4" y="179">(In/Out) PG0</text>
<text x="105.4" y="174.2">(In/Out) PG1</text>
<text x="120.6" y="177.7">33</text>
<text x="285.3" y="176.2">D</text>
<text x="42.9" y="195.7">1</text>
<text x="112.9" y="195.7">2</text>
<text x="183" y="195.7">3</text>
<text x="252.9" y="195.7">4</text>
</g>
<g font-size="2.2" fill="#0e0e0e">
<text x="255.1" y="21.9">R1</text>
<text x="70.5" y="26.6">DD1</text>
<text x="152.3" y="26.9">C1</text>
<text x="164.3" y="26.9">C2</text>
<text x="176.2" y="26.9">C3</text>
<text x="258.5" y="25.7">10k</text>
<text x="92.6" y="32.9">CPU</text>
<text x="145.8" y="30.5">0.1u 16V</text>
<text x="157.8" y="30.5">0.1u 16V</text>
<text x="169.8" y="30.5">0.1u 16V</text>
<text x="221.8" y="31.7">A1</text>
<text x="255.1" y="31.4">R2</text>
<text x="258.5" y="35.3">470</text>
<text x="255.1" y="41">R3</text>
<text x="164.3" y="46">R4</text>
<text x="171.4" y="46">R5</text>
<text x="178.6" y="46">R6</text>
<text x="258.5" y="44.9">470</text>
<text x="160.2" y="52">47k</text>
<text x="167.4" y="52">47k</text>
<text x="174.6" y="52">47k</text>
<text x="214.8" y="53">R7</text>
<text x="210.3" y="56.8">4.7k</text>
<text x="147.2" y="63.6">S1</text>
<text x="258" y="62.6">470</text>
<text x="258" y="60.2">R8</text>
<text x="27.9" y="77">R12</text>
<text x="147.2" y="73.1">S2</text>
<text x="183.4" y="74.8">R9</text>
<text x="190.6" y="74.8">R10</text>
<text x="197.8" y="74.8">R11</text>
<text x="259.4" y="77">VD1</text>
<text x="27.9" y="79.4">4.7k</text>
<text x="147.2" y="82.7">S3</text>
<text x="179.4" y="80.8">47k</text>
<text x="186.6" y="80.8">47k</text>
<text x="193.8" y="80.8">47k</text>
<text x="27.6" y="86.8">C4</text>
<text x="21.2" y="90.4">0.1u 16V</text>
<text x="147.2" y="92.3">S4</text>
<text x="147.2" y="104.2">S5</text>
<text x="26.2" y="112.8">C5</text>
<text x="147.2" y="113.8">S6</text>
<text x="224.9" y="119.1">0.1u 16V</text>
<text x="231.4" y="115.5">C6</text>
<text x="28.4" y="122.2" transform="rotate(-90 28.4 122.2)">22p 16V</text>
<text x="173.6" y="122.4">R19</text>
<text x="235.9" y="122.4">R13</text>
<text x="26.2" y="127.2">C7</text>
<text x="39.9" y="127.3">QZ1</text>
<text x="178.1" y="126.3">0</text>
<text x="239.3" y="126.3">47k</text>
<text x="28.4" y="136.5" transform="rotate(-90 28.4 136.5)">22p 16V</text>
<text x="217" y="137.1">C8</text>
<text x="268.3" y="134.9">XP1</text>
<text x="145.1" y="141.9">C9</text>
<text x="157.1" y="141.9">C10</text>
<text x="181.1" y="139.5">DA1</text>
<text x="212.1" y="140.7">0.47u</text>
<text x="138.6" y="145.5">4.7u 50V</text>
<text x="152.7" y="145.5">0.1u</text>
<text x="161.9" y="146.7">R14</text>
<text x="169.8" y="147.9">43k</text>
<text x="217" y="146.7">C11</text>
<text x="223.9" y="147.7">L1</text>
<text x="32.7" y="153.6">47k</text>
<text x="32.7" y="151.2">R15</text>
<text x="161.9" y="151.5">R16</text>
<text x="169.2" y="152.7">100k</text>
<text x="212.1" y="150.3">0.01u</text>
<text x="223.9" y="154.7">220u</text>
<text x="236.2" y="151.5">C12</text>
<text x="258.4" y="155.1">4.7u 50V</text>
<text x="264.9" y="151.5">C13</text>
<text x="37.2" y="158.6">XP2</text>
<text x="161.9" y="156.3">R19</text>
<text x="169.5" y="157.5">6.8k</text>
<text x="217.3" y="158.5">VD2</text>
<text x="227.3" y="159.9">36k</text>
<text x="239.3" y="161.9" transform="rotate(-90 239.3 161.9)">3900p</text>
<text x="249.5" y="159.9">1k</text>
<text x="253.2" y="156.1">R17</text>
<text x="269.9" y="159.9">DNP</text>
<text x="274.7" y="156.1">R18</text>
<text x="224.2" y="163.5">R20</text>
<text x="229" y="165.9">C14</text>
<text x="234.2" y="169.5">0.1u</text>
<text x="253.2" y="170.4">R21</text>
<text x="143.6" y="175.7">XP3</text>
<text x="249.5" y="174.3">3k</text>
<text x="70.5" y="182.8">ATMEGA64AU</text>
</g>
<g font-size="2.2" fill="#262626">
<text x="147.7" y="24.5">3.3V</text>
<text x="159.7" y="24.5">3.3V</text>
<text x="171.7" y="24.5">3.3V</text>
<text x="272.7" y="25.7">GND</text>
<text x="58.8" y="34.1">PDI</text>
<text x="131.2" y="30.5">3.3V</text>
<text x="133.6" y="35.3">GND</text>
<text x="197.8" y="34.1">Rx</text>
<text x="272.1" y="34.1">B_Mode</text>
<text x="58.8" y="38.9">PDO</text>
<text x="147.5" y="39">GND</text>
<text x="159.5" y="39">GND</text>
<text x="166.9" y="41.2">3.3V</text>
<text x="171.4" y="39">GND</text>
<text x="197.8" y="38.9">Tx</text>
<text x="54" y="43.7">DisplayReset</text>
<text x="210" y="46">3.3V</text>
<text x="272.1" y="43.7">B_Pair</text>
<text x="54" y="48.4">DisplayCS</text>
<text x="157.1" y="57.9">Point1Up</text>
<text x="197.8" y="62.8">B_Reset</text>
<text x="23.1" y="69.9">3.3V</text>
<text x="157.1" y="67.6">Point1Down</text>
<text x="186.1" y="69.9">3.3V</text>
<text x="54" y="77.2">SCK</text>
<text x="157.1" y="77.1">Point2Up</text>
<text x="54" y="82">MOSI</text>
<text x="133.6" y="83.2">GND</text>
<text x="131.2" y="88">3.3V</text>
<text x="157.1" y="86.8">Point2Down</text>
<text x="252.9" y="86.9">GND</text>
<text x="54" y="91.5">Led_on</text>
<text x="22.9" y="98.9">GND</text>
<text x="54" y="101.1">Shift</text>
<text x="54" y="96.3">ScoreReset</text>
<text x="157.1" y="98.7">Shift</text>
<text x="209.8" y="101.2">GND</text>
<text x="248.2" y="96.3">DisplayReset</text>
<text x="248.2" y="101.1">DisplayCS</text>
<text x="238" y="107.1">GND</text>
<text x="157.1" y="108.3">ScoreReset</text>
<text x="226.8" y="113">3.3V</text>
<text x="248.2" y="110.7">MOSI</text>
<text x="248.2" y="115.5">SCK</text>
<text x="58.8" y="120.3">Reset</text>
<text x="142.7" y="122.8">GND</text>
<text x="240.9" y="121.5">3.3V</text>
<text x="248.2" y="125.1">Led_on</text>
<text x="51.1" y="131.1">GND</text>
<text x="53.9" y="126.3">3.3V</text>
<text x="161.3" y="126.3">GND</text>
<text x="191.2" y="126.3">GND</text>
<text x="212.2" y="132.3">GND</text>
<text x="226.6" y="132.3">GND</text>
<text x="18.1" y="139.5">GND</text>
<text x="137.9" y="141.9">9V</text>
<text x="27.9" y="144.2">3.3V</text>
<text x="260.3" y="149.1">3.3V</text>
<text x="54" y="153.8">Rx</text>
<text x="140.3" y="154">GND</text>
<text x="152.3" y="154">GND</text>
<text x="18" y="161">Remote_on</text>
<text x="54" y="158.6">Tx</text>
<text x="18" y="165.7">Rx</text>
<text x="154.7" y="165.9">9V</text>
<text x="260.1" y="163.6">GND</text>
<text x="18" y="170.6">Tx</text>
<text x="54" y="168.2">B_Mode</text>
<text x="54" y="172.9">B_Pair</text>
<text x="176.3" y="170.8">GND</text>
<text x="212.2" y="168.3">GND</text>
<text x="269.7" y="173.2">GND</text>
<text x="54" y="177.7">B_Reset</text>
<text x="152.3" y="177.9">GND</text>
<text x="32.5" y="185.1">GND</text>
<text x="248.2" y="187.6">GND</text>
</g>
</svg>
